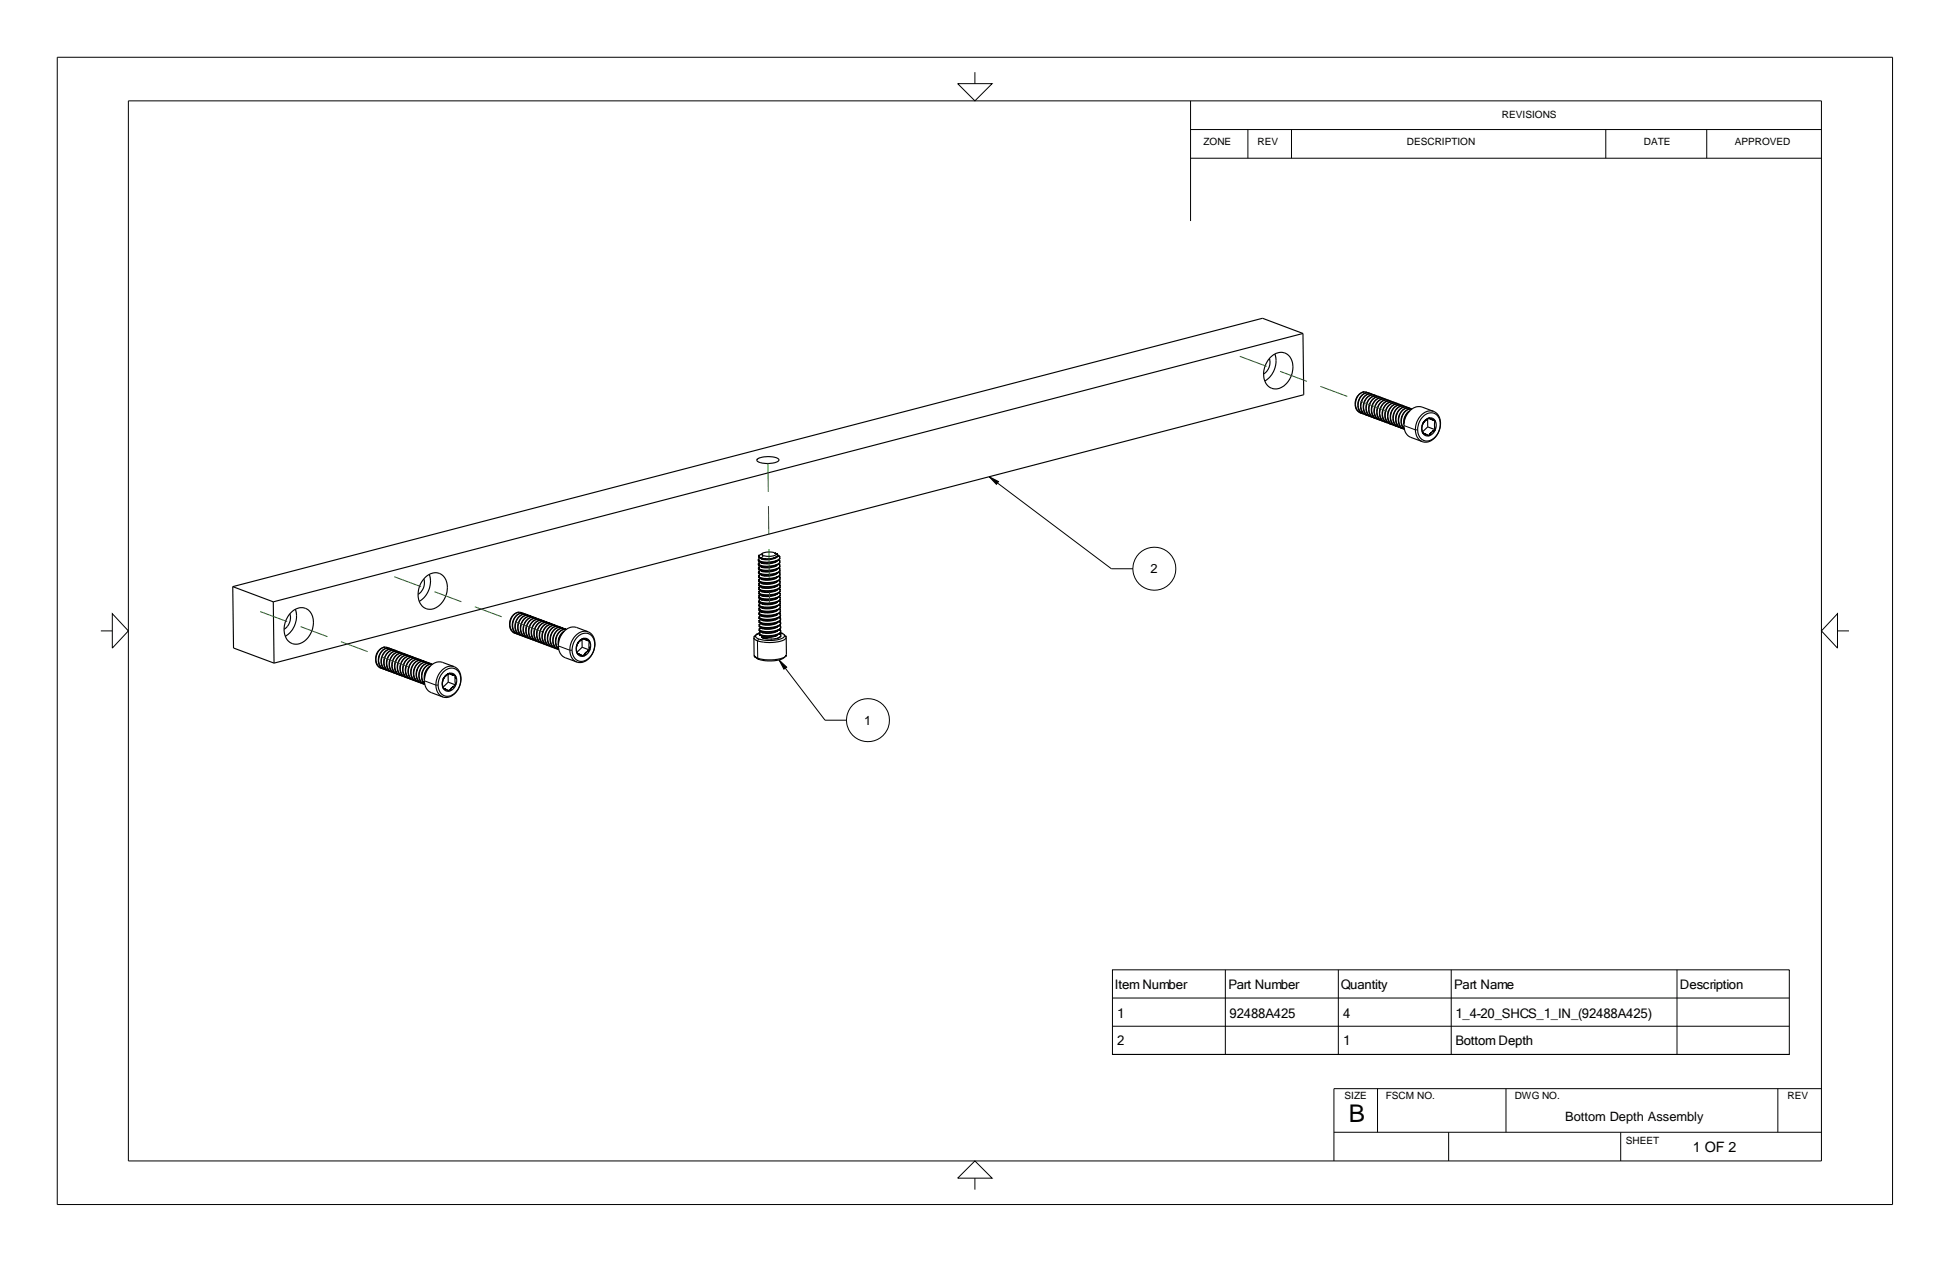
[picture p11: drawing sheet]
<svg xmlns="http://www.w3.org/2000/svg" width="432mm" height="279mm" viewBox="0 0 432 279" stroke-linecap="round" stroke-linejoin="round" font-family="sans-serif">
<g fill="none" stroke="#000" stroke-width=".22">
<path d="M12.7 12.7h406.4v254h-406.4zM212.1 18.5h7.6l-3.8 3.8zM215.9 16v2.5M28.4 22.3h374.9v234.7h-374.9zM263.6 28.7h139.7M263.6 35h139.7M263.6 22.3v26.6M276.3 28.7v6.3M286 28.7v6.3M355.6 28.7v6.3M377.9 28.7v6.3M300.1 89.6h.1"/>
<path d="M300.7 89.8h.1M301.3 90v.1M301.9 90.3h.1M302.5 90.5h.1M303.1 90.7h.1M303.7 90.9v.1M304.3 91.1v.1M304.9 91.4h.1M305.5 91.6h.1M306 91.8h.1M306.6 92.1h.1M307.3 92.3h.1"/>
<path d="M307.8 92.5h.1M308.4 92.7h.1M309 92.9l.1 .1M309.6 93.2h.1M310.2 93.4h.1M310.8 93.6h.1M310.9 94.2l2.5 1M313.4 95.2h.5M314.9 94.8l-.1 .1M319 93.7l-.1 .2M219.1 105.6l2 1-.5 .6zM220.9 106.9l25.2 19h4.8"/>
<path d="M22.3 139.7h2.6M24.9 135.9l3.5 3.8-3.5 3.8zM112.8 138.4h.1M113.4 138.6h.1M114 138.8l.1 .1M114.6 139l.1 .1M115.2 139.3h.1M115.8 139.5h.1M116.4 139.7h.1M117 139.9l.1 .1M168.4 124.3v.1M168.5 125.2v.1"/>
<path d="M168.5 126.1v.1M168.5 127.9v.1M168.5 127v.1M168.5 128.8v.1M168.5 129.8v.1M168.5 131.6l.1 .1M168.5 130.6v.2M168.6 132.5v.1M168.6 134.3v.1M168.6 133.4v.1M168.6 136.1v.1M168.6 135.2v.1"/>
<path d="M168.6 137v.1M168.6 137.9v.1M168.6 138.8v.1M168.6 139.7v.1M168.9 123.7v.1M168.9 124.6v.2M169 125.5v.1M169 126.4v.2M169 128.2v.2M169 127.4v.1M169 129.2v.1M169 130.1v.1"/>
<path d="M169 131v.1M169 131.9v.1M169 132.8v.1M169.1 133.7v.1M169.1 134.6v.1M169.1 123l-.5 .6M169.1 135.5v.1M169.1 136.4v.1M169.1 137.3v.1M169.1 138.2v.1M169.1 139.1v.1M406.9 135.9v7.6l-3.6-3.8z"/>
<path d="M406.9 139.7h2.5M83.2 146.1h.1M83.8 146.3l.1 .1M84.4 146.6h.1M85 146.8h.1M85.6 147h.1M86.2 147.2v.1M86.8 147.4v.1M87.4 147.7h.1M88 147.9h.1M88.6 148.1h.1M89.2 148.3v.1"/>
<path d="M89.7 148.6h.1M90.4 148.8h.1M91 149h.1M91.5 149.2l.1 .1M92.1 149.5h.1M92.8 149.7h.1M93.3 149.9h.1M93.9 150.1l.1 .1M94 150.7l2.5 1h.5M98 151.3l-.1 .1M102.1 150.2l-.1 .2M117.6 140.2h.1"/>
<path d="M118.2 140.4h.1M118.8 140.6h.1M119.4 140.8l.1 .1M120 141.1h.1M120.6 141.3h.1M121.2 141.5h.1M121.8 141.7l.1 .1M122.4 141.9l.1 .1M123 142.2h.1M123.6 142.4h.1M123.6 143l2.6 1h.5M127.6 143.6v.1"/>
<path d="M131.7 142.5v.2M168 141.5l-.3 .4 .1 3.8 .3 .3M168.7 140.6v.1M169.1 140v.1M169.1 140.9v.2M172.5 146.1l1.7 1.6-.6 .4zM173.9 147.9l8.8 11.5h4.8M246.3 214.7h149.9v18.7h-149.9zM271.3 214.7v18.7M296.4 214.7v18.7M321.4 214.7v18.7M371.3 214.7v18.7"/>
<path d="M246.3 227.2h149.9M246.3 233.4h149.9M246.3 221h149.9M215.9 257l3.8 3.8h-7.6zM295.4 250.7h107.9M305 241v9.7M320.8 250.7v6.3M333.5 241v9.7M358.9 250.7v6.3M393.7 241v9.7M403.3 241h-107.9v16M215.9 260.8v2.6"/>
<circle cx="255.6" cy="125.9" r="4.8"/>
<circle cx="192.2" cy="159.4" r="4.8"/>
</g>
<g fill="none" stroke="#000" stroke-width=".25">
<path d="M281.1 79.4l.1 1-.2 .9-.5 1-.7 .5M281.3 79.2a2.84 2.84 0 0 1 3.4-.9 2.84 2.84 0 0 1 1.6 3.1 4.7 4.7 0 0 1-3.8 4.7 2.86 2.86 0 0 1-2.7-3.4 5.8 5.8 0 0 1 1.5-3.5zM282.3 78.4l.2 .9 .1 1-.4 1.5-.9 1.6-1.2 .9M288.5 73.8l-8.9-3.3-228.1 59.4M288.5 73.8l.2 13.6-228 59.4M288.5 73.8l-228 59.4M300.1 89.6l.3 1.1 .9 .7M301.3 91.4l.2 .1M301.9 91.6l.3 .1M302.2 86.8l-1 .3-.5 .5-.5 1-.1 1M302.2 86.8l-.6 .1-.7 .5-.5 .8-.2 .7-.1 .7 .3 .9 .4 .7 .5 .2M302.2 86.8l.6 .2"/>
<path d="M302.5 91.8l.2 .1M303.1 92.1h.2M303.2 87.1l-.6-.1-.8 .3-.6 .6-.4 1-.1 1 .2 .8 .5 .7 .5 .2M303.2 87.1l-.6-.1-.8 .4-.6 .7-.4 .8-.1 .8 .2 .9 .3 .5 .7 .5M303.2 87.1l.3 .1M303.7 92.3l.2 .1M303.8 87.3l-.6-.1-.7 .3-.7 .7-.3 .8-.2 1.2 .2 .6 .3 .6 .7 .4M303.8 87.3l.3 .1M303.8 87.3l-.7-.1-.7 .3-.6 .6-.4 .9-.1 1.1 .1 .7 .6 .8 .5 .2M304.3 92.5l.2 .1M304.4 87.5l.3 .1M304.4 87.5l-.6-.1-.6 .2-.6 .5-.6 1.1-.1 .8 .1 .9 .3 .7 .8 .5"/>
<path d="M304.4 87.5l-.6-.1-.8 .4-.6 .8-.4 .7-.1 1.1 .2 .7 .3 .4 .7 .6M304.8 92.7l.1 .1M304.9 92.8h.2M304.9 91l.3 1.4 .5 .6 .6 .3M305 87.7l.3 .1M305 87.7l-.7-.1-.7 .3-.6 .7-.4 .9-.1 1.1 .2 .8 .4 .6 .6 .3M305 87.7h-.7l-.7 .3-.6 .7-.4 .8-.1 1.1 .2 .8 .6 .7 .4 .2M305.5 93h.2M305.6 87.9h-.7l-.8 .4-.5 .6-.4 1-.1 .8 .2 .8 .3 .5 .7 .5M305.6 87.9h-.7l-.8 .3-.6 .8-.4 .8v1l.1 .7 .6 .8 .5 .2M305.6 87.9l.3 .2M305.9 88.1l.3 .1-.7-.1-.8 .5-.6 .7-.3 .8-.1 1 .3 .8 .4 .6 .5 .3"/>
<path d="M305.9 88.1l-.7 .1-.7 .4-.5 .8-.3 .8v1l.2 .7 .4 .6 .5 .2M306.2 88.2l.3 .1M306.7 93.4l.2 .1M306.8 88.4l.3 .1M306.8 88.4l-.6-.1-.7 .3-.6 .5-.5 .9-.2 1.1 .2 .8 .3 .5 .8 .6M306.8 88.4l-.6-.1-.6 .3-.7 .6-.4 .8-.2 .7 .1 1.1 .3 .6 .8 .6M307.3 93.6l.2 .1M307.4 88.6l-.7-.1-.7 .4-.6 .6-.5 .9v1.1l.1 .6 .4 .7 .6 .4M307.4 88.6h-.8l-.8 .5-.6 .9-.3 1M307.4 88.6l.3 .2M307.8 93.9h.3M308 88.8l-.6-.1-.7 .3-.6 .6-.5 .9-.1 1.2 .1 .7 .4 .6 .7 .4"/>
<path d="M308 88.8l.3 .2M308 88.8h-.6l-.7 .3-.7 .7-.4 .9-.1 .9 .2 .8 .4 .6 .6 .4M308 90l.9-.5h.9h-.7l-.7 .3-.7 .8-.3 .7-.1 1.1 .2 .6 .3 .6 .6 .5-.8-.6-.3-1.1v-1.1zM308.4 94.1h.3M308.6 89.1l-.7-.1-.7 .4-.6 .6-.4 .9-.1 1.1 .2 .7 .3 .5 .7 .4M308.6 89.1l.3 .1M308.6 89.1l-.8-.1-.7 .3-.6 .8-.3 .7-.2 1.1 .2 .7 .5 .7 .6 .3M309.1 94.3l.2 .1M309.2 89.3l-.7-.1-.7 .3-.5 .5-.5 1-.2 1.1 .3 .8 .5 .7 .4 .3M309.2 89.3l.3 .1M309.2 89.3l-.6-.1-.8 .4-.5 .5-.4 .9-.2 1.1 .2 .7 .4 .7 .5 .4M309.6 94.5l.3 .1"/>
<path d="M309.7 93.2l.3 1.1 .8 .7M309.8 89.5h.1M309.8 89.5l.3 .1M310.2 94.7l.3 .1M310.4 89.7l-.7-.1-.9 .5-.5 .5-.3 .9-.2 1.1 .2 .7 .4 .6 .7 .4M310.4 89.7l.3 .2M310.4 89.7h-.6l-.7 .2-.5 .5-.6 1.1-.1 1 .2 .8 .3 .6 .7 .4M310.8 95h.2M311 94.9l-.4-.4-.3-.7 .2-1.6 .3-.6 .6-.7 .7-.3h.5h-.6l-.7 .3-.6 .6-.3 .7-.1 1.5 .2 .7 .5 .5M311 90l.3 .1M311 90l-.7-.1-.8 .4-.6 .8-.3 .7-.1 1.1 .2 .6 .3 .5 .6 .5M311 90l-.8-.1-.7 .3-.6 .8-.4 .8-.1 1 .2 .7 .3 .5 .7 .5"/>
<path d="M311.6 90.2l.2 .1M311.6 90.2l-.6-.1-.8 .3-.5 .6-.5 .9-.1 1.2 .2 .6 .3 .6 .6 .4M311.6 90.2l-.7-.1-.7 .3-.7 .7-.3 .8-.2 1 .2 .8 .6 .8 .4 .2M312.1 91.1l-.5 .5-.5 .7-.2 1.3M312.2 90.4l-.6-.1-.7 .2-.7 .7-.4 .8-.2 1 .2 .8 .3 .7 .7 .5M312.2 90.4h-.8l-.8 .5-.7 1-.2 1.3M312.2 90.4l.3 .1M312.2 90.9l-.6 .5-.5 .8-.3 1 .1 .8M314.9 94.8l.1 1.1M315 93.9l-.1 .9M315 93.9l-.2 1.1 .2 .9M315 95.9l1.4 .6"/>
<path d="M315 95.9l.6 .5 .8 .1M315.3 92a2.11 2.11 0 0 1 2.5-.4 2.11 2.11 0 0 1 1.1 2.3 3.5 3.5 0 0 1-3.3 3.7 2.82 2.82 0 0 1-1.4-4l.4-.8zM316.1 92.7v1.8M316.1 94.5l1.7 .6M316.1 94.5l-1.1 1.1M316.3 92.6l1.5 .6M316.4 92.6l1.4 .6M316.4 92.6h.8l.6 .6M316.4 92.6l-.8 .5-.6 .8M316.4 92.6l-.7 .3-.7 1M317.5 91.1a3.5 3.5 0 0 0-4 3.3l-.1 1.2 .3 1 .6 .8 .7 .4M317.5 91.1l-2.6-1a3.5 3.5 0 0 0-4 3.3l.1 1.7 .7 1.3 .6 .4 2.7 1"/>
<path d="M317.5 91.1l.9 .7 .5 1.1a4.2 4.2 0 0 1-3.1 5l-.8-.1M317.8 93.2l-.2 1.1 .2 .8M317.8 93.2l.2 .7-.2 1.2M317.8 95.1l-.6 .9-.8 .5M317.8 95.1l-.9 .7-.5 .7M172.5 101.8a3.5 3.5 0 0 1-3.3 .8l-1-.2a.47 .47 0 0 1-.5-.2 .47 .47 0 0 1-.1-.5l.6-.3 1.1-.3 2.1 .1a1.21 1.21 0 0 1 1.1 .6M51.5 129.9l.2 13.6 9 3.3M51.5 129.9l9 3.3M60.5 133.2l.2 13.6M64.2 135.9l.1 .6-.1 1.1-.6 1.1-.7 .6M64.4 135.7a2.83 2.83 0 0 1 3.4-.9 2.83 2.83 0 0 1 1.6 3.2 4.6 4.6 0 0 1-4 4.6 3 3 0 0 1-2.5-3.7 5.5 5.5 0 0 1 1.5-3.2zM65.4 134.9l.3 1.9-.3 1.4-.7 1.3-1.5 1.4"/>
<path d="M93.9 128.2l.1 1-.2 .8-.6 1.1-.6 .5M94.3 127.7a2.81 2.81 0 0 1 3.3-.5 2.81 2.81 0 0 1 1.5 3 4.7 4.7 0 0 1-3.9 4.7 2.84 2.84 0 0 1-2.6-3.4 5.3 5.3 0 0 1 1.7-3.8zM95.1 127.2l.2 1.4-.2 1.7-.9 1.6-1.4 1.2M114.8 137.9l-.2 1.2 .2 .7 .3 .6 .7 .5M114.9 135.6l-.5 .1-.9 .5-.4 .7-.2 .9v.8l.2 .8 .5 .6 .4 .2M114.9 135.6l.7 .1M114.9 135.6l-.5 .1-.8 .5-.7 1.5v.9l.3 .8 .4 .6 .4 .2M116 135.8h-.8l-.7 .3-.6 .8-.4 .7-.1 1.1 .2 .7 .6 .8 .4 .2M116 135.8h-.7l-.6 .3-.7 .6-.4 .9-.1 1.2 .2 .6 .3 .6 .6 .4M116 135.8l.2 .2M116.6 136.1l-.7-.1-.7 .3-.5 .5-.5 .9-.2 1.1 .2 .8 .5 .8 .5 .2M116.6 136.1l-.6-.1-.8 .3-.5 .6-.4 .8-.2 .7 .1 1.1 .4 .7 .6 .4"/>
<path d="M116.6 136.1l.3 .1M117.2 136.3l-.7-.1-.8 .3-.5 .6-.4 .8M117.2 136.3l-.8-.1-.7 .4-.6 .8-.3 .7-.1 1 .2 .7 .2 .5 .7 .6M117.2 136.3l.3 .1M117.8 136.5l-.6-.1-.7 .3-.5 .5-.6 1-.1 .8 .1 .9 .4 .7 .6 .5M117.8 136.5l-.7-.1-.6 .3-.7 .6-.4 .9-.2 1.1 .2 .7 .4 .7 .6 .4M117.8 136.5l.2 .1M118.4 136.7h-.7l-.6 .3-.7 .7-.4 .9-.1 1.1 .2 .6 .3 .5 .6 .5M118.4 136.7h-.8l-.7 .3-.7 .8-.3 .7-.1 1.1 .2 .7 .3 .5 .6 .5M118.4 136.7l.2 .2M119 136.9h-.7l-.7 .3-.6 .6-.4 .9-.1 1.2 .1 .6 .4 .6 .6 .4M119 136.9h-.7l-.7 .3-.7 .7-.4 .8-.1 1 .2 .8 .5 .7 .5 .3"/>
<path d="M119 136.9l.3 .2M119.6 137.2l-.8-.1-.8 .4-.6 .8-.3 .7-.1 1.1 .2 .6 .3 .5 .7 .6M119.6 137.2l-.6-.1-.7 .3-.6 .6-.5 .9-.1 1.1 .1 .7 .3 .5 .7 .6M119.6 137.2l.2 .1M120.2 137.4l-.6-.1-.7 .3-.6 .6-.5 .9-.1 1.1 .1 .7 .4 .6 .6 .5M120.2 137.4l-.7-.1-.6 .2-.7 .7-.4 .9-.2 1 .2 .8 .3 .6 .7 .5M120.2 137.4l.2 .1M120.8 137.6h-.7l-.7 .3-.6 .7-.4 .9-.1 1.1 .1 .6 .5 .6 .5 .4M120.8 137.6l-.8-.1-.7 .4-.6 .6-.4 1-.1 1 .2 .7 .6 .8 .4 .2M120.8 137.6l.2 .2M121.3 137.8l.1 .1M121.3 137.8h-.6l-.8 .3-.6 .7-.4 .8-.1 1 .2 .9 .5 .7 .5 .2"/>
<path d="M121.4 137.9l-.7-.1-.7 .4-.6 .6-.4 .8-.1 1.2 .2 .7 .3 .5 .6 .4M121.4 137.9l.2 .1M122 138.1l-.8-.1-.6 .3-.6 .7-.4 1-.1 .9 .1 .7 .4 .7 .6 .3M122 138.1l-.8-.1-.8 .4-.5 .6-.4 .9-.1 .8 .1 .9 .4 .5 .7 .5M122 138.1l.2 .1M122.6 138.3l-.7-.1-.8 .3-.6 .7-.4 .8-.1 1.2 .2 .6 .4 .7 .6 .4M122.6 138.3h-.8l-.7 .3-.4 .5-.5 .9-.1 1.1 .1 .7 .3 .6 .7 .5M122.6 138.3l.2 .1M123.1 138.5l-.7-.1-.8 .4-.6 .8-.3 .7-.1 1.1 .2 .7 .6 .8 .4 .2M123.1 138.5h.1M123.1 138.5h-.7l-.6 .3-.6 .7-.4 .9-.1 .8 .1 .9 .4 .6 .6 .4M123.2 138.5l.2 .1"/>
<path d="M123.8 138.7l-.7-.1-.7 .3-.6 .6-.5 1-.1 1 .2 .8 .5 .8 .5 .2M123.8 138.7h-.7l-.6 .2-.7 .8-.4 .8v1.6l.4 .8 .6 .4M123.8 138.7l.2 .2M124.4 139l.2 .1M124.4 139l-.7-.1-.7 .3-.7 .7-.4 .9-.1 .8 .2 .9 .5 .8 .5 .2M124.4 139l-.7-.1-.7 .3-.6 .6-.4 1-.1 1 .1 .7 .4 .6 .6 .4M124.8 139.9l-.5 .5-.4 .7-.2 1.3M125 139.2l-.7-.1-.6 .2-.8 .7-.4 .9-.1 1.2 .2 .6 .4 .7 .6 .4M125 139.2l-.8-.1-.7 .4-.5 .5-.4 .9-.1 1.1 .1 .7 .3 .5 .7 .6M125 139.2l.2 .1M125 139.7l-.6 .4-.6 1-.2 .9 .1 .8M130.2 139.9a3.5 3.5 0 0 0-4 3.3v1.1l.2 .9 .5 .8 .8 .6"/>
<path d="M130.2 139.9l-2.5-1a3.5 3.5 0 0 0-4 3.3v1.3l.3 1 .3 .5 .7 .6 2.7 1M130.2 139.9l.9 .6 .6 1.3a4.2 4.2 0 0 1-3.1 4.9l-.9-.1M167.9 124l.3 .3M168 126.7l.2 .3M168 125.8v.2l.2 .2M168 126.7l.5 .3M168 127.6v.2l.3 .2M168 128.5l.3 .4M168 129.4l.3 .4M168 130.3l.3 .4M168 131.2l.3 .4M168 132.1l.3 .4"/>
<path d="M168 133.9l.3 .4M168.1 135.7l.2 .4M168.1 134.8v.3l.2 .1M168.1 135.7l.7 .4M168.1 137.5l.3 .4M168.1 136.6l.3 .4M168.1 138.4l.3 .4M168.1 139.3l.3 .4M168.2 126.2l.7 .2M168.2 127l.3 .1M168.3 128l.3 .1M168.3 129.8h.1"/>
<path d="M168.3 129.8l.2 .1M168.3 131.6h.1M168.3 132.5l.3 .1M168.3 134.3l.3 .1M168.3 136.1l.3 .1M168.5 124.5l-.6 .3 .1 .3 .2 .1M168.5 123.5l-.6 .5M168.5 126.3l-.5 .4M168.5 125.4l-.5 .4M168.5 128.1l-.5 .4M168.5 127.2l-.5 .4M168.5 129.9l-.5 .4"/>
<path d="M168.5 129l-.5 .4M168.6 131.7l-.6 .4M168.6 123.6h.1M168.6 124.5h.1M168.6 130.8l-.6 .4M168.6 125.4h.1M168.6 132.6l-.6 .3 .1 .3 .2 .2M168.6 134.4l-.5 .4M168.6 127.2h.1M168.6 133.5l-.6 .4M168.6 129.9h.1M168.6 136.2l-.5 .4"/>
<path d="M168.6 135.3l-.5 .4M168.6 131.7v.1M168.6 138l-.5 .4M168.6 137.1l-.5 .4M168.7 139.8l-.6 .5M168.7 132.6v.1M168.7 138.9l-.6 .4M168.7 134.5h.1M168.7 137.2h.1M168.7 138.1h.1M168.7 139h.1M168.7 139.9h.1"/>
<path d="M168.9 122.5l-.9 .6v.2l.3 .2M168.9 126.4h.1M171.7 122.4l-.7-.2h-1l-1.1 .3M171.7 122.4a.34 .34 0 0 1 .1 .5 .34 .34 0 0 1-.4 .1l-1.1 .2-1.2-.2-.4-.2 .2-.3M171.7 122.4l.5 .5v.2l-.4 .3M171.8 123.4l-.9 .3-1.1 .1-.9-.1-.6-.2M171.8 123.4l-1.5 .3-2-.2M172 125.1l-.5 .4-1.2 .2h-1.2l-.5-.3M172 124.2l-.6 .4-1.1 .2h-1.3l-.4-.3M172 123.3l-.5 .4-1.2 .2h-1.2l-.5-.3M172 126l-.5 .4-1.3 .2h-1.2l-.4-.3M172 126.9l-.5 .4-1.3 .3-1.2-.1-.4-.3"/>
<path d="M172.1 127.8l-.7 .4-1.1 .2h-1.2l-.5-.3M172.1 128.7l-.5 .4-1.3 .2h-1.2l-.5-.3M172.1 129.6l-.6 .4-1.2 .3-1.2-.1-.5-.3M172.1 130.5l-.5 .4-1.1 .2h-1.3l-.6-.3M172.1 133.3l-.6 .3-1.2 .3-1.2-.1-.4-.3M172.1 131.4l-.6 .4-1.1 .3-1.2-.1-.6-.2M172.1 132.3l-.5 .4-1.2 .3-1.2-.1-.5-.2M172.1 133.2v.1M172.1 134.2l-.5 .3-1.3 .3-1.1-.1-.5-.2M172.1 125.1l-1 .4-.9 .1h-1.2l-.8-.4M172.1 124.1l-.9 .4-1 .2h-1.1l-.9-.4M172.1 125.1l-2 .4-1.9-.3"/>
<path d="M172.1 124.1l-2 .5-1.9-.3M172.1 126.9l-.9 .4-1.2 .1h-1l-.8-.4M172.1 135.1l-.7 .4-1.1 .2-1.2-.1-.4-.2M172.1 125.9l-1.4 .6-1.7-.1M172.1 125.9l-1.7 .5-2.2-.2M172.1 126.9l-1.8 .4-1.8-.2M172.1 136l-.5 .4-1.1 .2h-1.2l-.6-.3M172.2 137.8l-.8 .4-1 .2h-1.2l-.5-.3M172.2 127.8l-.9 .3-1 .2h-1.2l-.8-.3M172.2 136.9l-.6 .4-1.1 .2h-1.3l-.5-.3M172.2 129.6h.1M172.2 128.7l-2 .4-1.9-.2"/>
<path d="M172.2 128.7l-1 .4-1 .1h-1.1l-.8-.3M172.2 127.8l-1.7 .4-1.9-.1M172.2 129.6l-2.1 .4-1.6-.1M172.2 138.7l-.6 .4-1.2 .2h-1.1l-.6-.3M172.2 130.5l-1 .4-1.1 .2-1.1-.1-.7-.3M172.2 129.6l-.9 .4-1.1 .2-1-.1-.9-.3M172.2 139.6l-.5 .4-1.2 .2h-1.2l-.6-.3M172.2 130.5l-1 .3-1.2 .1-1.7-.2M172.2 131.4l-1.8 .4h-1.2l-.9-.2M172.2 131.4l-1.1 .4-1.1 .2-1-.1-.7-.3M172.2 122.9l.5 .5M172.2 133.2l-1 .4-1 .2-1-.1-.9-.3"/>
<path d="M172.2 132.3l-1.9 .4-1.7-.1M172.2 133.2l-2 .4-1.9-.2M172.2 132.3l-1.9 .6-1.1-.1-.9-.3M172.3 135l-1.9 .4h-1.2l-.9-.2M172.3 135l-1 .4-1.2 .2-1-.1-.8-.3M172.3 134.1l-1 .4-1.1 .2-1.1-.1-.8-.3M172.3 135.9l-2 .4-1.7-.1M172.3 134.1l-1.8 .4-1.9-.1M172.3 135.9l-.9 .4-1 .2-1.2-.1-.6-.2M172.3 135.9h.1M172.3 136.8l-2 .4-1.9-.2M172.3 138.6l-1.8 .4h-1.1l-1-.2"/>
<path d="M172.3 137.7l-2.1 .5-1.8-.3M172.3 137.7l-1 .5-1 .1-1.2-.1-.7-.3M172.3 138.6l-.9 .4-1.1 .2-1.2-.1-.7-.3M172.3 139.5l-1 .5-1.1 .1-1.1-.1-.7-.3M172.3 139.5l-1.8 .5-1.3-.1-.8-.2M172.4 124.9l.3 .3M172.4 124l.3 .4M172.5 126.7l.2 .4M172.5 125.8l.2 .4M172.5 128.5l.2 .4M172.5 127.6l.2 .4M172.5 130.3l.3 .4"/>
<path d="M172.5 129.4l.3 .4M172.5 131.2l.3 .4M172.5 132.1l.3 .4M172.6 133.9l.2 .4M172.6 133l.2 .4M172.6 134.8l.2 .4M172.6 135.7l.2 .4M172.6 136.6l.2 .4M172.6 137.5l.2 .4M172.6 139.3l.3 .4M172.6 138.5l.3 .3M172.7 123.4l-.1 .4-.5 .3"/>
<path d="M172.7 123.4l-.3 .4-.4 .3-1.4 .3h-1.9l-.5-.2-.3-.2M172.7 125.2l-.1 .4-.5 .3M172.7 124.4l-.2 .3-.4 .3-1.4 .3h-2l-.6-.2-.2-.2M172.7 125.2l-.1 .3-.5 .4-1.6 .3h-1.7l-.7-.2-.1-.2M172.7 124.4l-.1 .4-.5 .3M172.7 126.2l-.1 .4-.5 .3M172.7 127.1l-.4 .5-1.5 .4h-2l-.7-.2-.1-.2M172.7 126.2l-.4 .5-1.1 .3-1.8 .2-.9-.2M172.7 127.1l-.1 .4-.4 .3M172.7 128l-.1 .2-.5 .4-1.5 .3h-1.7l-.6-.1-.3-.3M172.7 128.9l-.1 .3-.4 .3-1.4 .3h-1.9l-.6-.1-.3-.3M172.7 128.9v.3l-.5 .4"/>
<path d="M172.7 128.1h.1M172.7 128.1l-.5 .6M172.7 128v.1M172.8 130.7l-.5 .6-1.6 .4-1.9-.1-.7-.2-.1-.2M172.8 129.8l-.2 .4-.4 .3M172.8 129.8l-.6 .6-1.6 .4-1.9-.1-.5-.2-.2-.2M172.8 130.7l-.1 .4-.5 .3M172.8 131.6l-.4 .5-1.5 .4h-2l-.6-.1-.3-.3M172.8 132.5l-.1 .3-.5 .3-1.5 .4-1.9-.1-.6-.2-.2-.2M172.8 132.5l-.1 .3-.5 .4M172.8 131.6l-.1 .4-.5 .3M172.8 134.3l-.1 .4-.4 .3"/>
<path d="M172.8 134.3l-.5 .6-1.5 .4h-1.9l-.6-.2-.2-.3M172.8 133.4l-.6 .6-1.4 .4h-1.8l-.6-.2-.4-.3M172.8 133.4l-.1 .4-.4 .3M172.8 136.1v.3l-.3 .3-1.6 .6-1.5 .1-1-.4M172.8 135.2l-.1 .4-.4 .3M172.8 136.1l-.1 .3-.5 .4-1.5 .3h-1.8l-.6-.2-.2-.3M172.8 135.2l-.4 .5-.8 .3-1.4 .2-1.4-.1M172.8 137.9v.4l-.5 .3M172.8 137.9v.3l-.5 .3-1.6 .4h-1.8l-.6-.2-.2-.3M172.8 137l-.2 .4-.4 .2-1.3 .4h-2l-.6-.2-.2-.3M172.8 137v.4l-.5 .3M172.9 138.8l-.5 .6-1.6 .4h-1.8l-.6-.2-.3-.3"/>
<path d="M172.9 138.8l-.2 .5-.4 .2M172.9 139.7l-.1 .4-.5 .3M172.9 139.7l-.3 .5-.4 .2-1.2 .3M84 143.9l.7-.5 .6-.1-.7 .2-.6 .4-.5 .7-.2 .8v1l.2 .7 .5 .6 .4 .2-.8-.5-.4-1.1 .2-1.4zM84.4 147.9l.2 .1M84.7 144l.9-.5 .7 .1-.6-.1-.7 .3-.5 .5-.5 .9-.2 .9 .2 1 .3 .5 .7 .5-.9-.6-.3-1 .2-1.5zM85 148.1l.2 .1M85.3 143.3l.6 .2M85.6 148.4h.1M85.6 148.4h.3M86.2 148.6l.2 .1M86.3 143.6l.3 .1"/>
<path d="M86.8 148.8l.2 .1M86.9 143.8l-.7-.1-.7 .3-.6 .7-.4 .9v1.7l.4 .7 .7 .4M86.9 143.8l-.7-.1-.6 .4-.7 .6-.3 .9-.1 1.1 .1 .6 .3 .6 .7 .5M86.9 143.8l.3 .1M87.4 149l.2 .1M87.4 147.3l.1 .7 .2 .8 .9 .7M87.5 144l.3 .1M87.5 144h-.6l-.8 .3-.5 .5-.4 .9-.2 .7 .2 1 .4 .8 .6 .4M87.5 144l-.6-.1-.7 .3-.6 .6-.5 .9-.1 1.1 .2 .8 .5 .7 .5 .3M87.7 149.1l.3 .2M88 149.3h.2M88.1 144.3l-.7-.1-.7 .3-.6 .8-.4 .7-.1 1.1 .2 .7 .3 .5 .7 .5"/>
<path d="M88.1 144.3l-.7-.2-.7 .4-.6 .7-.4 .9-.1 .8 .1 .9 .4 .6 .7 .4M88.1 144.3l.3 .1M88.2 149.3h.1M88.6 149.5l.2 .1M88.7 144.5l-.6-.1-.7 .3-.7 .7-.3 .8-.2 1.1 .2 .7 .4 .7 .6 .3M88.7 144.5l-.7-.1-.8 .3-.5 .7-.4 .8-.1 1.1 .1 .7 .5 .7 .6 .3M88.7 144.5l.3 .1M89.2 149.7l.2 .1M89.3 144.7l-.7-.1-.8 .4-.6 .8-.3 .7-.1 .8 .2 .8 .3 .7 .7 .5M89.3 144.7l-.7-.1-.7 .3-.9 1.3-.2 .8v.9l.3 .8 .6 .4M89.3 144.7l.3 .1M89.8 149.9l.2 .1"/>
<path d="M89.9 144.9h-.8l-.7 .4-.7 .9-.3 1.1M89.9 144.9l.3 .1M89.9 144.9l-.7-.1-.7 .3-.5 .5-.5 1-.1 1.1 .2 .9 .5 .6 .5 .3M90.4 150.2h.2M90.5 145.1l-.6-.1-.8 .4-.7 .7-.3 .8-.2 .9 .2 .9 .5 .7 .6 .3M90.5 145.1h-.7l-.7 .3-.5 .6-.5 1-.1 1 .2 .7 .3 .5 .7 .5M90.5 145.1l.3 .2M91 150.4l.2 .1M91.1 145.4l-.7-.1-.7 .4-.6 .6-.3 .8-.1 1.6 .5 .8 .6 .4M91.1 145.4l-.7-.1-.9 .4-.5 .6-.3 .8-.1 1.2 .1 .6 .5 .7 .6 .3M91.1 145.4l.3 .1M91.5 150.6l.3 .1"/>
<path d="M91.7 145.6l-.6-.1-.8 .3-.6 .6-.5 1v1l.1 .7 .6 .8 .5 .3M91.7 145.6l.3 .1M91.7 145.6l-.6-.1-.9 .4-.5 .7-.4 .8-.1 .9 .2 .8 .3 .5 .7 .6M92.2 150.8l.2 .1M92.3 145.8l-.6-.1-.8 .4-.6 .6-.4 .9-.1 1.1 .2 .7 .3 .5 .7 .5M92.3 145.8l-.7-.1-.7 .3-.6 .6-.4 .9-.2 1.1 .2 .8 .6 .7 .5 .3M92.3 145.8l.3 .1M92.8 151l.2 .1M92.9 146h-.7l-.8 .4-.6 .7-.3 .7-.1 1.1 .2 .7 .2 .5 .7 .5M92.9 146l.3 .2M92.9 146l-.6-.1-.8 .4-.6 .6-.4 .8-.2 .8 .2 1 .3 .6 .7 .5M93.3 151.3h.3"/>
<path d="M93.5 146.2h-.7l-.7 .4-.6 .6-.4 .9-.1 1 .2 .8 .5 .7 .5 .2M93.5 146.2h-.7l-.7 .3-.7 .7-.3 .8-.1 1.2 .1 .7 .5 .6 .6 .3M93.5 146.2l.3 .2M94 151.4l-.5-1.1 .1-1.5 .9-1.4 .6-.3h.6l-.5-.1-.6 .3-.5 .4-.5 .8-.3 .9 .1 .9 .3 .8 .4 .3M94.1 146.5l.3 .1M94.1 146.5l-.8-.1-.7 .3-.6 .8-.4 .8-.1 1 .2 .8 .6 .7 .5 .2M94.1 146.5l-.6-.1-.9 .4-.5 .7-.4 .8-.1 .9 .2 .8 .3 .5 .7 .5M94.7 146.7l-.7-.1-.7 .3-.6 .6-.5 1-.1 1 .3 .9 .4 .6 .5 .3M94.7 146.7l-.7-.1-.7 .4-.6 .6-.4 .9-.1 1.1 .2 .6 .3 .6 .6 .5M94.7 146.7l.3 .1M95.2 147.6l-.5 .4-.5 .9-.2 1.3M95.3 146.9l-.6-.1-.8 .3-.7 .8-.4 .9-.1 .8 .2 .9 .5 .7 .7 .3"/>
<path d="M95.3 146.9h-.6l-.8 .3-.5 .5-.5 1-.1 .6 .1 1 .3 .6 .7 .6M95.3 146.9l.3 .1M95.3 147.4l-.7 .6-.4 .7-.3 1 .1 .8M98.1 150.4l-.2 1.2 .2 .8M98.1 150.4l-.1 1.1 .1 .9M98.1 152.4l1.4 .6M98.1 152.4l.6 .6h.8M98.2 148.7a2.17 2.17 0 0 1 2.7-.6 2.17 2.17 0 0 1 1.1 2.5 3.3 3.3 0 0 1-3.5 3.5 3 3 0 0 1-.9-4.5zM99.2 149.2l.1 1.8M99.3 151l1.6 .7M99.3 151l-1.2 1.2M99.4 149.1l1.5 .6"/>
<path d="M99.5 149.1l1.4 .6M99.5 149.1l-.8 .4-.6 .9M99.5 149.1l-.8 .5-.6 .8M99.5 149.1h.8l.6 .6M100.6 147.6l-2.6-.9a3.4 3.4 0 0 0-3.9 3l-.1 1.7 .6 1.3 .8 .6 2.7 1M100.6 147.6a3.5 3.5 0 0 0-4 3.5l-.1 1 .3 1 .5 .7 .8 .5M100.6 147.6l.9 .7 .5 1.1a4.2 4.2 0 0 1-3.2 5l-.7-.1M100.9 149.7l.2 .8-.2 1.2M100.9 149.7l-.1 1.2 .1 .8M100.9 151.7l-.6 .9-.8 .4M100.9 151.7l-.8 .6-.6 .7M114 140.2l.3 .1"/>
<path d="M114.6 140.4l.3 .1M115.2 140.6l.3 .1M115.8 140.9h.3M116.4 141.1l.3 .1M116.9 141.3h.1M117 141.3l.3 .1M117.6 141.5l.3 .1M118.2 141.8h.3M118.8 142h.3M119.4 142.2l.3 .1M120 142.4l.3 .1M120.6 142.6l.3 .1"/>
<path d="M121.2 142.9h.3M121.8 143.1l.3 .1M122.4 143.3l.3 .1M123 143.5l.3 .1M123.6 143.8h.1M123.7 143.7l-.4-.7-.2-.6 .2-1.6 .9-1.1 .6-.3 .6-.1-.7 .1-.6 .3-.9 1.2-.2 .9v.8l.3 .7 .4 .4M127.8 142.7l-.2 1.3 .2 .7M127.8 142.7l-.2 1.2 .2 .8M127.8 144.7l1.4 .6M127.8 144.7l.6 .5 .8 .1M128.1 140.8a2.13 2.13 0 0 1 2.5-.4 2.13 2.13 0 0 1 1.1 2.3 3.5 3.5 0 0 1-3.3 3.7 2.81 2.81 0 0 1-1.4-4.1zM128.9 141.5v1.8"/>
<path d="M128.9 143.3l-1.2 1.1M128.9 143.3l1.7 .6M129.1 141.4l1.5 .6M129.2 141.4l-1 .6-.4 .7M129.2 141.4l1.4 .6M129.2 141.4h.7l.7 .6M129.2 141.4l-.8 .3-.6 1M130.6 142l.2 .7-.2 1.2M130.6 142l-.2 1.1 .2 .8M130.6 143.9l-.7 1-.7 .4M130.6 143.9l-.7 .5-.7 .9M166.9 141.2l.1 3.9 .2 .3"/>
<path d="M167.5 140.5l-.6 .7M168.1 140.3l.2 .2 .7 .2h2M168.1 140.3l.3 .3M168.1 140.1l-.6 .4M172.2 140.5l-.6 .4-1.1 .2h-1.3l-.5-.3 .2 .4 .9 .2h2.2M172.3 140.4l-.8 .4-1.1 .2h-1.2l-.8-.4M172.3 140.4l-1.9 .5-2-.3M172.6 140.3l.3 .4M172.8 140.1l.7 .3M172.9 140.7l-.2 .3-.7 .4M172.9 140.7l-.1 .3-.8 .4M173.5 140.4l.2 .3a2.64 2.64 0 0 1-2.6 1.1 4.8 4.8 0 0 1-3.7-.7l-.1-.3 .2-.3"/>
<path d="M173.5 140.4l.6 .7M173.9 145.3v.1a7.7 7.7 0 0 1-6.6 .1l-.1-.1M173.9 145.3l-.8 .6-2.2 .4-2.4-.2-.8-.3-.5-.4M174.1 141.1v3.9l-.2 .3M174.1 141.1a2.53 2.53 0 0 1-2.4 1.1h-.2a6.1 6.1 0 0 1-4.3-.6l-.3-.4"/>
</g>
<path d="M274.5 78.9l34.2 12.7M170.1 102.5l.3 31M57.6 135.4l34.2 12.7M87.3 127.7l34.1 12.7" fill="none" stroke="#158010" stroke-width=".22" stroke-dasharray="6.3 3.2" stroke-linecap="butt"/>
<path d="M219.1 105.6l1.6 1.6 .4-.6zM172.6 146.2l1 1.9 .6-.4z" fill="#000"/>
<text font-size="5.4" x="298.7" y="248.4">B</text>
<text font-size="3.2" x="374.8" y="255.1">1 OF 2</text>
<g font-size="2.9">
<text x="254.8" y="126.9">2</text>
<text x="191.4" y="160.4">1</text>
<text x="246.9" y="218.9">Item Number</text>
<text x="272" y="218.9">Part Number</text>
<text x="296.9" y="218.9">Quantity</text>
<text x="322" y="218.9">Part Name</text>
<text x="372" y="218.9">Description</text>
<text x="247.4" y="225.3">1</text>
<text x="272.3" y="225.3">92488A425</text>
<text x="297.4" y="225.3">4</text>
<text x="322.3" y="225.3">1_4-20_SHCS_1_IN_(92488A425)</text>
<text x="247.4" y="231.4">2</text>
<text x="297.4" y="231.4">1</text>
<text x="322.3" y="231.4">Bottom Depth</text>
</g>
<text font-size="2.8" x="346.6" y="248.1">Bottom Depth Assembly</text>
<g font-size="2.2">
<text x="332.6" y="26">REVISIONS</text>
<text x="266.5" y="32.2">ZONE</text>
<text x="278.5" y="32.2">REV</text>
<text x="311.6" y="32.2">DESCRIPTION</text>
<text x="364" y="32.2">DATE</text>
<text x="384.2" y="32.2">APPROVED</text>
<text x="297.7" y="243.4">SIZE</text>
<text x="306.9" y="243.4">FSCM NO.</text>
<text x="335.4" y="243.4">DWG NO.</text>
<text x="395.8" y="243.4">REV</text>
<text x="360" y="253.2">SHEET</text>
</g>
</svg>
